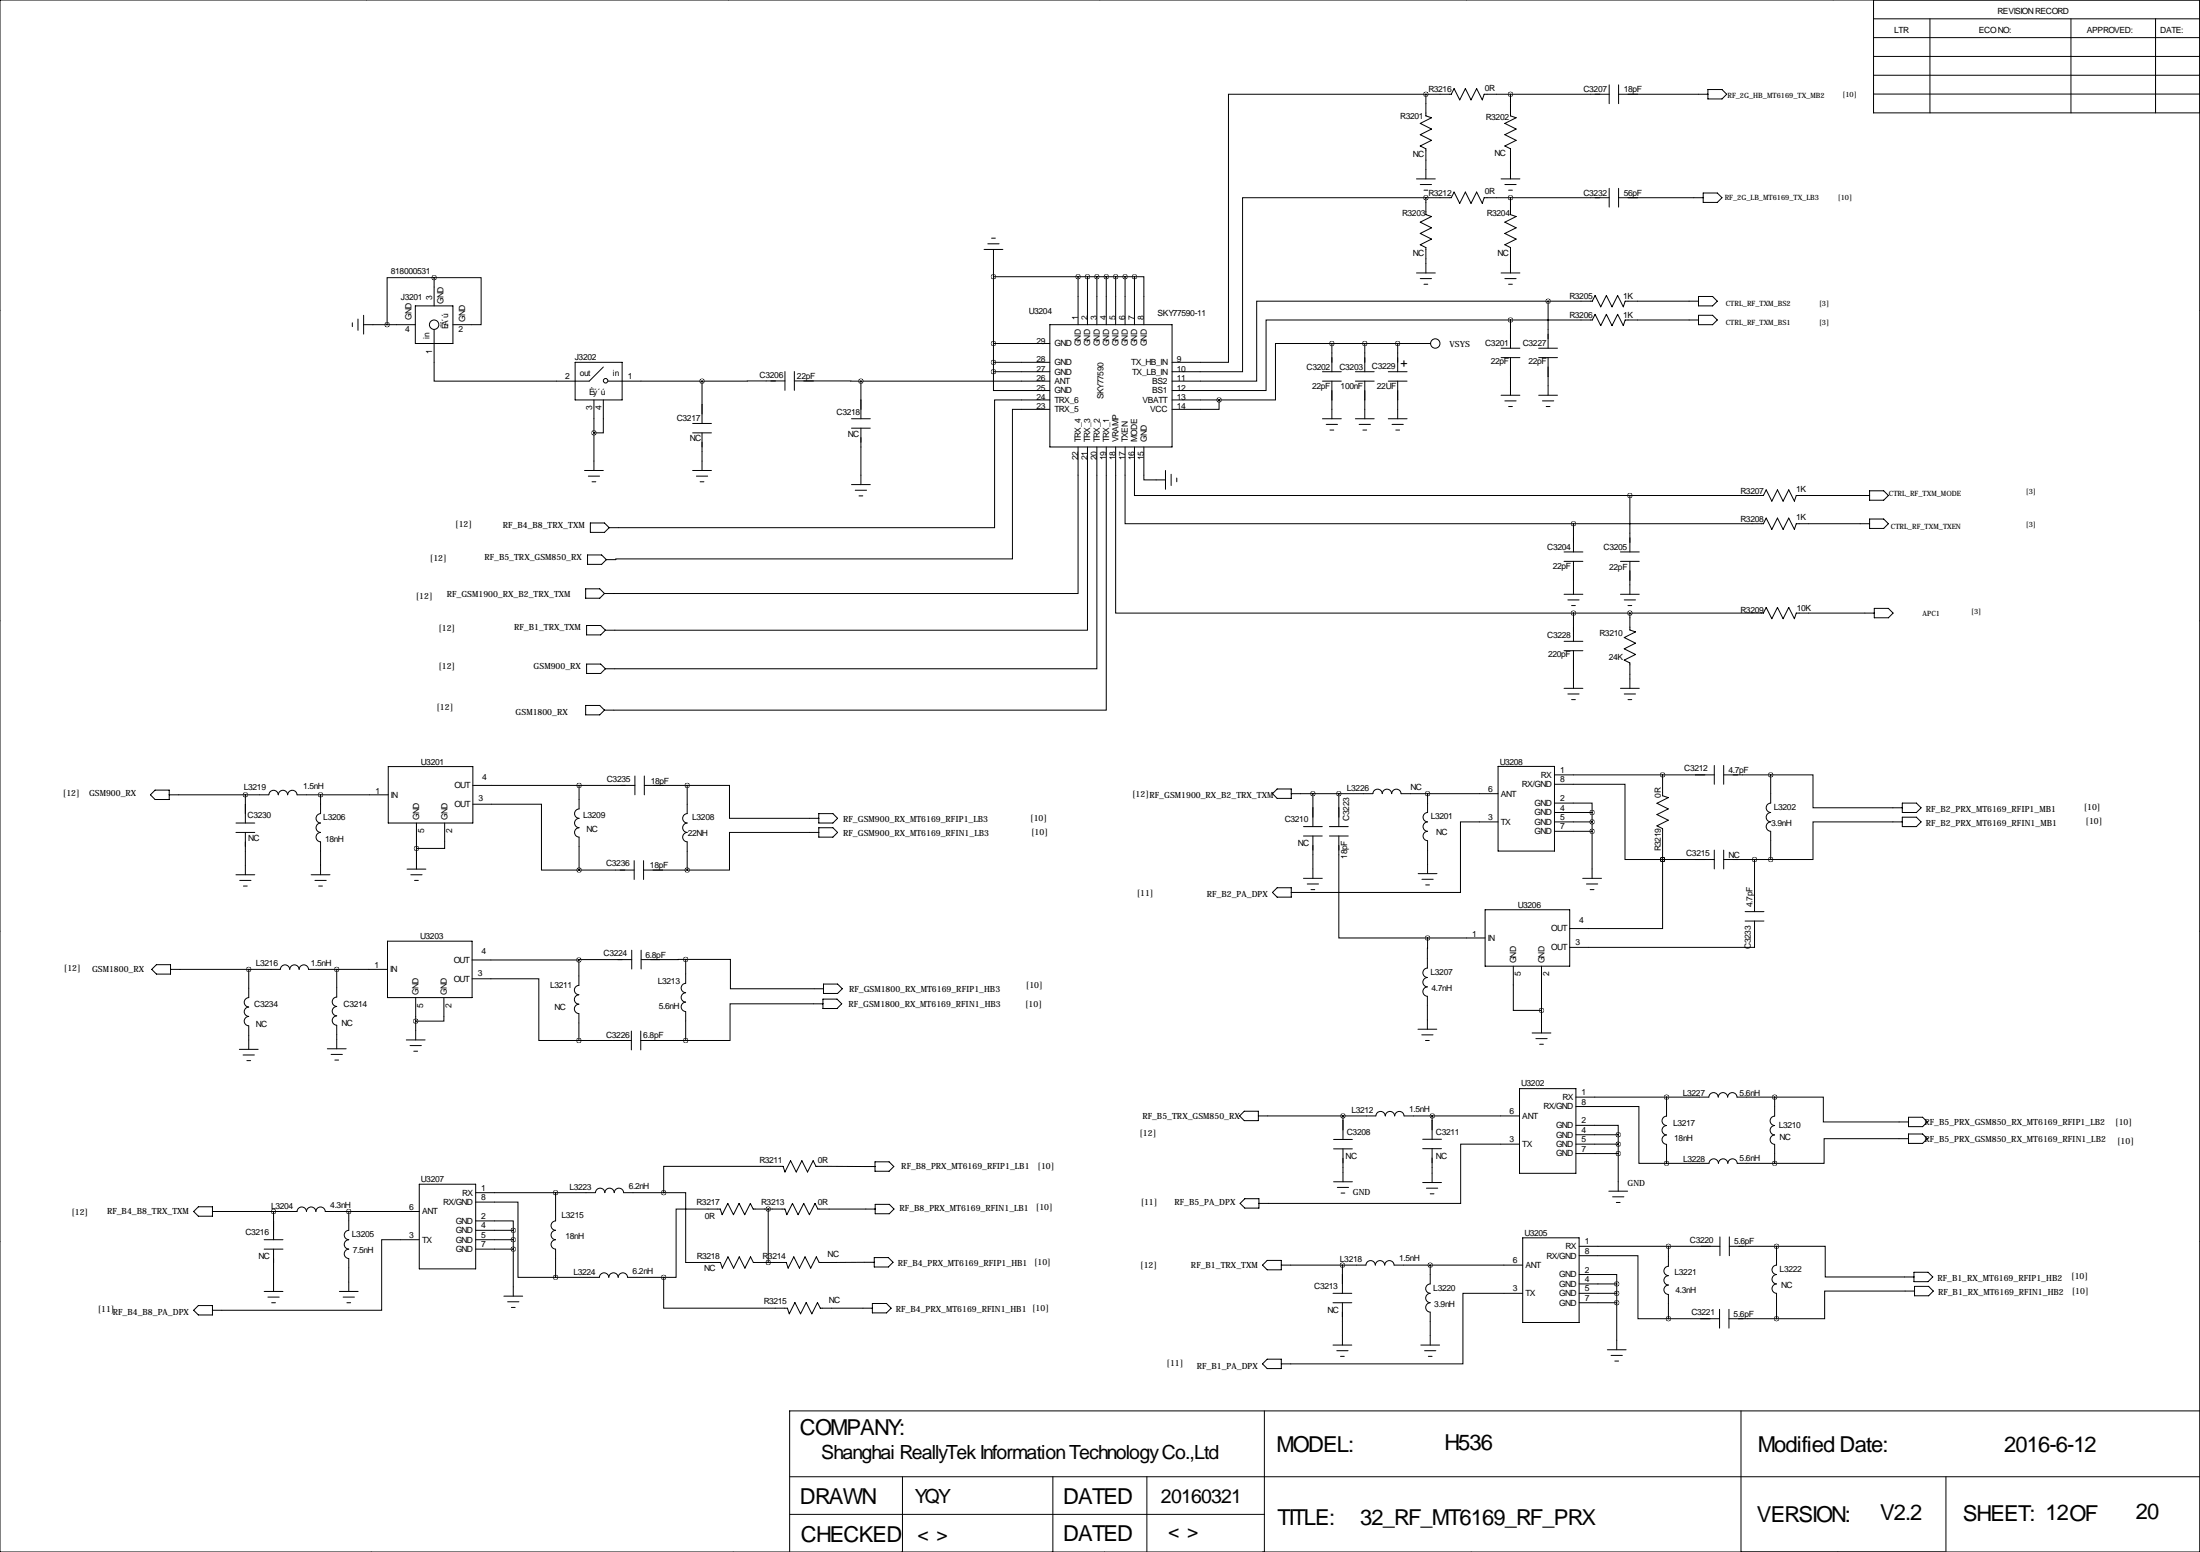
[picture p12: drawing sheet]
<svg xmlns="http://www.w3.org/2000/svg" width="594mm" height="419mm" viewBox="0 0 594 419" stroke-linecap="round" stroke-linejoin="round" font-family="sans-serif">
<g fill="none" stroke="#000" stroke-width=".27">
<path d="M99.1 0h.1M196.8 0h.1M297.2 0h.1M396.2 0h.1M495.3 0h.1M0 0h594.4v419.1h-594.4zM506.2 0v30.5h88.2M506.2 15.2h88.2M506.2 10.2h88.2M506.2 5.1h88.2M521.5 5.1v25.4M559.6 5.1v25.4"/>
<path d="M582.4 5.1v25.4M385.3 25.5h-53.4v72.3h-15.2M385.3 25.5h6.8l.8-1.6 1.5 3.1 1.5-3.1 1.6 3.1 1.5-3.1 1.5 3.1 .5-1.5h33.8M385.3 25.5v5.8l1.5 .5-3.1 1.5 3.1 1.5-3.1 1.6 3.1 1.5-3.1 1.5 1.6 .8v8.1M408.1 25.5v5.8l1.6 .5-3.1 1.5 3.1 1.5-3.1 1.6 3.1 1.5-3.1 1.5 1.5 .8v8.1M434.8 22.9v5.1M437.3 25.5h24.2M437.3 22.9v5.1M461.5 24.2h3.8l1.2 1.3-1.2 1.2h-3.8zM506.2 20.3h88.2M506.2 25.4h88.2M382.7 48.3h5.1"/>
<path d="M383.7 49.8h3.1M384.8 51.4h1M385.3 53.4h-49.6v47h-19M385.3 53.4h6.8l.8-1.5 1.5 3 1.5-3 1.6 3 1.5-3 1.5 3 .5-1.5h33.8M385.3 53.4v4.6l1.5 .5-3.1 1.5 3.1 1.5-3.1 1.5 3.1 1.6-3.1 1.5 1.6 .8v6.8M405.6 48.3h5.1M406.6 49.8h3.1M407.6 51.4h1M408.1 53.4v4.6l1.6 .5-3.1 1.5 3.1 1.5-3.1 1.5 3.1 1.6-3.1 1.5 1.5 .8v6.8M434.8 50.9v5M437.3 53.4h22.9M437.3 50.9v5"/>
<path d="M460.2 52.1h3.8l1.3 1.3-1.3 1.3h-3.8zM117.3 75h12.7v12.7h-7.6M117.3 75h-12.7v12.7M117.3 75v7.6M265.9 67.4h5.1M266.9 65.8h3.1M267.9 64.3h1M268.4 67.4v33M268.4 74.7h38.1M291.3 74.7v13M293.8 74.7v13M296.4 74.7v13"/>
<path d="M298.9 74.7v13M301.4 74.7v13M304 74.7v13M306.5 74.7h2.6v13M306.5 74.7v13M382.7 73.7h5.1M383.7 75.2h3.1M384.8 76.8h1M405.6 73.7h5.1M406.6 75.2h3.1M407.6 76.8h1M-.1 83.8h.1"/>
<path d="M95.2 87.2v1M96.7 86.2v3M98.2 87.7h14M98.2 85.1v5.1M112.2 82.6h10.2v10.2h-10.2zM117.3 89v13.9h41.9l3.8-3.8M155.4 97.8h12.7v10.2h-12.7zM268.4 97.8h15.3M268.4 92.8h15.3M283.7 87.7h33v33h-33zM359.9 92.8h-15.3v15.2h-15.2M359.9 92.8v7.6"/>
<path d="M359.9 92.8h26.6M368.8 92.8v7.6M377.6 92.8v7.6M405.6 94h5.1M405.6 96.6h5.1M408.1 86.4h-66v19.1h-25.4M408.1 86.4v7.6M408.1 96.6v10.1M408.1 86.4h22.1l.8-1.5 1.5 3 1.5-3 1.6 3 1.5-3 1.5 3 .5-1.5h19.8M415.7 94h5.1M415.7 96.6h5.1M418.3 81.3h-78.8v21.6h-22.8"/>
<path d="M418.3 81.3v12.7M418.3 96.6v10.1M418.3 81.3h11.9l.8-1.5 1.5 3.1 1.5-3.1 1.6 3.1 1.5-3.1 1.5 3.1 .5-1.6h19.8M458.9 85.1h3.8l1.3 1.3-1.3 1.3h-3.8zM458.9 80.1h3.8l1.3 1.2-1.3 1.3h-3.8zM594.4 83.8h.1M160.5 108v19.1M163 108v8.9h-2.5M164.3 102.9h25.4M187.1 116.9h5.1M187.1 114.4h5.1M189.7 102.9v11.5"/>
<path d="M189.7 116.9v10.2M212.1 102.9h-22.4M212.1 100.3v5.1M214.6 102.9h18M214.6 100.3v5.1M230.1 115.6h5.1M230.1 113.1h5.1M232.6 102.9h51.1M232.6 102.9v10.2M232.6 115.6v15.3M268.4 100.4v5.1h15.3M268.4 100.4h15.3"/>
<path d="M283.7 110.5h-10.1v40.4h-107.2v.2h-2.6M283.7 108h-15v34.5h-104.1M316.7 108h12.7M329.4 108v2.5h-12.7M357.3 100.4h5.1M357.3 102.9h5.1M357.3 113.1h5.1M358.3 114.6h3.1M359.4 116.1h1M359.9 102.9v10.2M366.2 100.4h5.1M366.2 102.9h5.1"/>
<path d="M366.2 113.1h5.1M367.2 114.6h3.1M368.2 116.1h1.1M368.8 102.9v10.2M375.1 100.4h5.1M375.1 102.9h5.1M375.1 113.1h5.1M376.1 114.6h3.1M377.1 116.1h1.1M377.6 102.9v10.2M405.6 106.7h5.1M406.6 108.3h3.1"/>
<path d="M407.6 109.8h1M415.7 106.7h5.1M416.8 108.3h3M417.8 109.8h1M157.9 127.1h5.1M159 128.6h3M160 130.1h1M187.1 127.1h5.1M188.2 128.6h3M189.2 130.1h1M230.1 130.9h5.1M231.1 132.4h3"/>
<path d="M232.1 133.9h1M291.3 120.7v39.6h-128M293.8 120.7v49.5h-130.2M296.4 120.7v59.9h-132.8M298.9 120.7v71.1h-135.6M301.4 120.7v44.9h123.7M304 120.7v20.7h121.1M306.5 120.7v13.1h133.9M309.1 120.7v8.9h5.8M314.9 127.1v5M316.4 128.1v3M318 129.1v1"/>
<path d="M440.4 133.8v15.2M440.4 133.8h36.1l.7-1.5 1.5 3 1.6-3 1.5 3 1.5-3 1.5 3 .5-1.5h19.9M505.2 132.5h3.8l1.2 1.3-1.2 1.3h-3.8zM158.2 159h3.9l1.2 1.3-1.2 1.2h-3.9zM158.7 149.9h3.9l1.2 1.2-1.2 1.3h-3.9zM159.5 141.2h3.8l1.3 1.3-1.3 1.3h-3.8zM422.6 149h5.1M422.6 151.6h5.1M425.1 141.4v7.6M425.1 151.6v8.9M425.1 141.4h51.4l.7-1.5 1.5 3.1 1.6-3.1 1.5 3.1 1.5-3.1 1.5 3.1 .5-1.6h19.9M437.8 149h5.1"/>
<path d="M437.8 151.6h5.1M440.4 151.6v8.9M505.2 140.2h3.8l1.2 1.2-1.2 1.3h-3.8zM-.1 167.6h.1M158.5 168.9h3.8l1.3 1.3-1.3 1.2h-3.8zM158.5 179.3h3.8l1.3 1.3-1.3 1.3h-3.8zM422.6 173.2h5.1M422.6 175.7h5.1M422.6 160.5h5.1M423.6 162h3.1M424.6 163.5h1.1M425.1 165.6v7.6"/>
<path d="M425.1 175.7v10.2M425.1 165.6h51.4l.7-1.6 1.5 3.1 1.6-3.1 1.5 3.1 1.5-3.1 1.5 3.1 .5-1.5h21.1M437.8 160.5h5.1M438.9 162h3M439.9 163.5h1M440.4 165.6v4.5l1.5 .5-3 1.6 3 1.5-3 1.5 3 1.5-3 1.6 1.5 .7v6.9M506.4 164.3h3.8l1.3 1.3-1.3 1.2h-3.8zM594.4 167.6h.1M158.2 190.5h3.9l1.2 1.3-1.2 1.2h-3.9zM422.6 185.9h5.1M423.6 187.4h3.1M424.6 188.9h1.1"/>
<path d="M437.8 185.9h5.1M438.9 187.4h3M439.9 188.9h1M41.9 213.4h3.8v2.5h-3.8l-1.3-1.3zM45.7 214.6h26.9a1.27 1.27 0 0 1 1.3-1.2 1.27 1.27 0 0 1 1.3 1.2 1.27 1.27 0 0 1 1.3-1.2 1.27 1.27 0 0 1 1.2 1.2 1.27 1.27 0 0 1 1.3-1.2 1.27 1.27 0 0 1 1.3 1.2h24.6M66.3 214.6v7.6M86.6 214.6v5.1a1.27 1.27 0 0 0-1.2 1.3 1.27 1.27 0 0 0 1.2 1.2 1.27 1.27 0 0 0-1.2 1.3 1.27 1.27 0 0 0 1.2 1.3 1.27 1.27 0 0 0-1.2 1.3 1.27 1.27 0 0 0 1.2 1.2v8.9M104.9 207h22.9v15.2h-22.9zM127.8 217.2h18.5v17.7h10.2M127.8 212.1h43.8M156.5 212.1v6.3a1.27 1.27 0 0 0-1.3 1.3 1.27 1.27 0 0 0 1.2 1.3 1.27 1.27 0 0 0-1.2 1.2 1.27 1.27 0 0 0 1.2 1.3 1.27 1.27 0 0 0-1.2 1.3 1.27 1.27 0 0 0 1.2 1.3l.1 8.8M171.6 209.5v5.1"/>
<path d="M174.1 212.1h11.6M174.1 209.5v5.1M185.7 212.1v7.6a1.27 1.27 0 0 0-1.2 1.3 1.27 1.27 0 0 0 1.2 1.2 1.27 1.27 0 0 0-1.2 1.3 1.27 1.27 0 0 0 1.2 1.3 1.27 1.27 0 0 0-1.2 1.3 1.27 1.27 0 0 0 1.2 1.2v7.6M185.7 212.1h11.4v8.9h24.1M221.2 219.7h3.8l1.3 1.3-1.3 1.2h-3.8zM343.8 214.3l1.3-1.2h3.8v2.5h-3.8zM348.9 214.3h22a1.27 1.27 0 0 1 1.3-1.2 1.27 1.27 0 0 1 1.3 1.2 1.27 1.27 0 0 1 1.3-1.2 1.27 1.27 0 0 1 1.2 1.2 1.27 1.27 0 0 1 1.3-1.2 1.27 1.27 0 0 1 1.3 1.2h26.2M354.7 214.3v8.9M361.7 214.3v8.9M385.7 214.3v5.1a1.27 1.27 0 0 0-1.2 1.3 1.27 1.27 0 0 0 1.2 1.2 1.27 1.27 0 0 0-1.2 1.3 1.27 1.27 0 0 0 1.2 1.3 1.27 1.27 0 0 0-1.2 1.3 1.27 1.27 0 0 0 1.2 1.2v8.9M404.8 207h15.2v22.8h-15.2zM420 216.9h10.2v2.5"/>
<path d="M420 211.8h19.1v20.3h10.1M420 209.2h43.2M420 219.4h10.2M430.2 219.4v17.8M449.2 209.2v5.7l1.5 .5-3 1.5 3 1.5-3 1.6 3 1.5-3 1.5 1.5 .8v8.3M463.2 206.7v5.1M465.7 209.2h12.7M465.7 206.7v5.1M478.4 216.9a1.27 1.27 0 0 0-1.2 1.2 1.27 1.27 0 0 0 1.2 1.3 1.27 1.27 0 0 0-1.2 1.3 1.27 1.27 0 0 0 1.2 1.2 1.27 1.27 0 0 0-1.2 1.3 1.27 1.27 0 0 0 1.2 1.3v7.6M478.4 209.2h11.5v8.9h24.1M478.4 209.2v7.7M514 216.9h3.8l1.3 1.2-1.3 1.3h-3.8z"/>
<path d="M63.8 224.8h5M63.8 222.2h5M63.8 236.2h5M64.8 237.7h3M65.8 239.3h1M66.3 224.8v11.4M84.1 236.2h5.1M85.1 237.7h3M86.1 239.3h1M110 234.7h5.1M111 236.2h3M112 237.7h1"/>
<path d="M112.5 222.2v12.5M120.1 222.2v6.9h-7.6M156.5 234.9h14.8M171.3 232.4v5.1M173.9 234.9h11.8M173.9 232.4v5.1M221.2 224.8h-24.1v10.1h-11.4M221.2 223.5h3.8l1.3 1.3-1.3 1.3h-3.8zM352.2 225.8h5.1M352.2 223.2h5.1M352.2 237.2h5.1M353.2 238.7h3.1"/>
<path d="M354.7 225.8v11.4M359.2 225.8h5.1M359.2 223.2h5.1M361.7 225.8v27.5h24M383.2 235.9h5.1M384.2 237.4h3M385.2 239h1M404.8 221.9h-10.2v19.1h-45.7M420 221.9h10.2M420 224.5h10.2M427.6 237.2h5.1M428.7 238.7h3"/>
<path d="M449.2 232.1h.1M449.2 232.1v18.6h-25.1M449.2 232.1h14M463.2 229.6v5M465.7 229.6v5M465.7 232.1h12.7M474.1 232.1v14.1M514 221.9h-24.1v10.2h-11.5M514 220.7h3.8l1.3 1.2-1.3 1.3h-3.8zM-.1 251.5h.1M104.7 254.2h22.9v15.2h-22.9zM127.6 259.2h28.8"/>
<path d="M156.4 259.2v6.9a1.27 1.27 0 0 0-1.2 1.3 1.27 1.27 0 0 0 1.2 1.2M170.7 259.1l-14.3 .1M170.7 256.6v5.1M173.2 256.6v5.1M185.3 259.1v6.4a1.27 1.27 0 0 0-1.3 1.3 1.27 1.27 0 0 0 1.3 1.3M185.3 259.1h-12.1M185.3 259.1h12.1v7.9h25.1M343.8 241l1.3-1.3h3.8v2.6h-3.8zM354.2 240.2h1M385.7 253.3v8.1a1.27 1.27 0 0 0-1.2 1.3 1.27 1.27 0 0 0 1.2 1.3M385.7 253.3h15.6M401.3 245.7h22.8v15.2h-22.8z"/>
<path d="M429.7 240.2h1M471.5 246.2h5.1M471.5 248.7h5.1M474.1 248.7v7.1h-50M594.4 251.5h.1M42.3 260.5h3.8v2.5h-3.8l-1.3-1.2zM46.1 261.8h29.6a1.27 1.27 0 0 1 1.3-1.2 1.27 1.27 0 0 1 1.3 1.2 1.27 1.27 0 0 1 1.3-1.2 1.27 1.27 0 0 1 1.2 1.2M67.2 261.8v7.6a1.27 1.27 0 0 0-1.2 1.3 1.27 1.27 0 0 0 1.2 1.2 1.27 1.27 0 0 0-1.2 1.3 1.27 1.27 0 0 0 1.2 1.3 1.27 1.27 0 0 0-1.2 1.2 1.27 1.27 0 0 0 1.2 1.3v6.4M80.8 261.8a1.27 1.27 0 0 1 1.3-1.2 1.27 1.27 0 0 1 1.3 1.2h21.3M91 261.8v7.4a1.27 1.27 0 0 0-1.2 1.3 1.27 1.27 0 0 0 1.2 1.3 1.27 1.27 0 0 0-1.2 1.2 1.27 1.27 0 0 0 1.2 1.3 1.27 1.27 0 0 0-1.2 1.3 1.27 1.27 0 0 0 1.2 1.3v6.3M112.3 269.4v11.4M119.9 269.4v6.3h-7.6"/>
<path d="M127.6 264.3h18v16.7h10.8M156.4 268.6a1.27 1.27 0 0 0-1.2 1.3 1.27 1.27 0 0 0 1.2 1.3M156.4 271.2a1.27 1.27 0 0 0-1.2 1.2 1.27 1.27 0 0 0 1.2 1.3M156.4 273.7v7.3M170.6 278.4v5.1M173.1 278.4v5.1M185.3 268.1a1.27 1.27 0 0 0-1.3 1.2 1.27 1.27 0 0 0 1.3 1.3M185.3 270.6a1.27 1.27 0 0 0-1.3 1.3 1.27 1.27 0 0 0 1.3 1.2M185.3 273.2v7.8M222.4 271.1h-25.1v9.9h-12M222.4 269.8h3.8l1.2 1.3-1.2 1.2h-3.8zM222.5 265.7h3.8l1.3 1.3-1.3 1.3h-3.8z"/>
<path d="M383.1 277.9h5.1M384.1 279.5h3.1M385.7 264a1.27 1.27 0 0 0-1.2 1.2 1.27 1.27 0 0 0 1.2 1.3M385.7 266.5a1.27 1.27 0 0 0-1.2 1.3 1.27 1.27 0 0 0 1.2 1.2M385.7 269v8.9M408.9 260.9v11.9h7.6M414 278.9h5M416.5 260.9v18M64.7 283.4h5M65.7 284.9h3M66.7 286.4h1M88.4 283.2h5.1"/>
<path d="M89.5 284.7h3M90.5 286.3h1M109.8 280.8h5.1M110.8 282.3h3M111.8 283.9h1M156.4 281h14.2M173.1 281h12.2M385.2 281h1M410.6 294h15.2v22.8h-15.2zM415 280.5h3M416 282h1M425.8 296.3h35.9a1.27 1.27 0 0 1 1.3-1.3 1.27 1.27 0 0 1 1.3 1.3 1.27 1.27 0 0 1 1.2-1.3 1.27 1.27 0 0 1 1.3 1.3 1.27 1.27 0 0 1 1.3-1.3 1.27 1.27 0 0 1 1.2 1.3h10.2"/>
<path d="M425.8 298.8h17v15.3h7.5M450.3 296.3v5.1a1.27 1.27 0 0 0-1.2 1.3 1.27 1.27 0 0 0 1.2 1.2M479.5 296.3v5.1a1.27 1.27 0 0 0-1.2 1.3 1.27 1.27 0 0 0 1.2 1.2M479.5 296.3h13.2v6.7h23M113.3 319.8h15.2v22.8h-15.2zM236.4 315h-15.9l-.8-1.6-1.5 3.1-1.5-3.1-1.6 3.1-1.5-3.1-1.5 3.1-.5-1.5h-32.3v7.1M236.4 313.7h3.8l1.3 1.3-1.3 1.3h-3.8zM336.2 300.1h3.8v2.5h-3.8l-1.3-1.3zM340 301.3h31.8M360.3 310.2h5.1M360.3 307.7h5.1M360.3 319.1h5.1"/>
<path d="M362.9 301.3v6.4M362.9 310.2v8.9M371.8 301.3a1.27 1.27 0 0 1 1.2-1.2 1.27 1.27 0 0 1 1.3 1.2 1.27 1.27 0 0 1 1.3-1.2 1.27 1.27 0 0 1 1.2 1.2 1.27 1.27 0 0 1 1.3-1.2 1.27 1.27 0 0 1 1.3 1.2h31.2M384.4 310.2h5.1M384.4 307.6h5.1M384.4 319.3h5.1M386.9 310.2v9.1M387 301.3l-.1 6.3M410.6 309h-15.9v16h-54.5M425.8 303.9h11.4v2.5M425.8 309h11.4M425.8 306.4h11.4"/>
<path d="M425.8 311.5h11.4M437.2 306.4v15.3M450.3 303.9a1.27 1.27 0 0 0-1.2 1.3 1.27 1.27 0 0 0 1.2 1.3 1.27 1.27 0 0 0-1.2 1.2 1.27 1.27 0 0 0 1.2 1.3v5.1M450.3 314.1h11.5M461.8 314.1a1.27 1.27 0 0 1 1.2-1.2 1.27 1.27 0 0 1 1.3 1.2M464.3 314.1a1.27 1.27 0 0 1 1.3-1.2 1.27 1.27 0 0 1 1.3 1.2M466.9 314.1a1.27 1.27 0 0 1 1.2-1.2 1.27 1.27 0 0 1 1.3 1.2h10.1M479.5 303.9a1.27 1.27 0 0 0-1.2 1.3 1.27 1.27 0 0 0 1.2 1.3M479.5 306.5a1.27 1.27 0 0 0-1.2 1.2 1.27 1.27 0 0 0 1.2 1.3M479.5 309v5.1M515.7 307.5h-22.8v6.6h-13.4M515.7 301.7h3.8l1.3 1.3-1.3 1.2h-3.8z"/>
<path d="M515.7 306.2h3.8l1.3 1.3-1.3 1.3h-3.8zM-.1 335.3h.1M52.3 327.2l1.3-1.3h3.8v2.5h-3.8zM57.4 327.2l22.9-.1a1.27 1.27 0 0 1 1.2-1.2 1.27 1.27 0 0 1 1.3 1.3 1.27 1.27 0 0 1 1.3-1.3 1.27 1.27 0 0 1 1.2 1.3 1.27 1.27 0 0 1 1.3-1.3 1.27 1.27 0 0 1 1.3 1.3h25.4M71.4 334.8h5.1M71.4 337.3h5.1M73.9 327.2v7.6M73.9 337.3v11.4M94.2 327.2v5a1.27 1.27 0 0 0-1.2 1.3 1.27 1.27 0 0 0 1.2 1.3 1.27 1.27 0 0 0-1.2 1.2 1.27 1.27 0 0 0 1.2 1.3 1.27 1.27 0 0 0-1.2 1.3 1.27 1.27 0 0 0 1.2 1.3v8.8M113.3 334.8h-10.2v19h-45.7M128.5 322.1h32.4a1.27 1.27 0 0 1 1.3-1.2 1.27 1.27 0 0 1 1.2 1.2 1.27 1.27 0 0 1 1.3-1.2 1.27 1.27 0 0 1 1.3 1.2 1.27 1.27 0 0 1 1.2-1.2 1.27 1.27 0 0 1 1.3 1.2h10.8M128.5 329.7h10.2v2.5"/>
<path d="M128.5 324.6h11.5v20.3h10.1M128.5 334.8h10.2M128.5 332.2h10.2M128.5 337.3h10.2M138.7 332.2v17.8M150.1 322.1v7.6a1.27 1.27 0 0 0-1.2 1.3 1.27 1.27 0 0 0 1.2 1.2 1.27 1.27 0 0 0-1.2 1.3 1.27 1.27 0 0 0 1.2 1.3 1.27 1.27 0 0 0-1.2 1.2 1.27 1.27 0 0 0 1.2 1.3v7.6M179.3 322.1h6v18.8h9.4l.5 1.5 1.5-3 1.5 3 1.5-3 1.6 3 1.5-3 .8 1.5h4M207.6 326.5v14.4M236.2 339.6h3.8l1.3 1.3-1.3 1.2h-3.8zM236.5 326.5h-15.5l-.8-1.5-1.5 3-1.5-3-1.6 3-1.5-3-1.5 3-.5-1.5h-8.6l-.8-1.5-1.5 3-1.5-3-1.5 3-1.6-3-1.5 3-.5-1.5h-11.9v18.4h-3.4M236.5 325.2h3.8l1.3 1.3-1.3 1.3h-3.8zM335.1 325l1.2-1.3h3.9v2.5h-3.9z"/>
<path d="M361.3 320.6h3.1M362.4 322.2h1M385.4 320.9h3.1M386.4 322.4h1.1M411.4 334.3h15.3v22.8h-15.3zM426.7 339.1h15.9v17h8.2M426.7 336.5h38M434.7 321.7h5.1M435.7 323.2h3.1M436.7 324.7h1M450.8 336.5v5.4a1.27 1.27 0 0 0-1.2 1.3 1.27 1.27 0 0 0 1.2 1.3M464.7 334v5.1"/>
<path d="M467.3 336.5h12.7M467.3 334v5.1M480 336.5v5.1a1.27 1.27 0 0 0-1.2 1.3 1.27 1.27 0 0 0 1.2 1.3 1.27 1.27 0 0 0-1.2 1.2 1.27 1.27 0 0 0 1.2 1.3 1.27 1.27 0 0 0-1.2 1.3 1.27 1.27 0 0 0 1.2 1.2v6.9M480 336.5h13.2v8.3h23.9M594.4 335.3h.1M53.6 352.6h3.8v2.5h-3.8l-1.3-1.3zM71.4 348.7h5.1M72.4 350.3h3M73.4 351.8h1M91.7 348.7h5.1M92.7 350.3h3.1M93.7 351.8h1"/>
<path d="M136.1 350h5.1M137.2 351.5h3M138.2 353.1h1M150.1 344.9h11.9a1.27 1.27 0 0 1 1.2-1.2 1.27 1.27 0 0 1 1.3 1.2 1.27 1.27 0 0 1 1.3-1.2 1.27 1.27 0 0 1 1.2 1.2 1.27 1.27 0 0 1 1.3-1.2 1.27 1.27 0 0 1 1.3 1.2h9.7M179.3 344.9v8.4h33.5l.5 1.5 1.5-3.1 1.5 3.1 1.5-3.1 1.6 3.1 1.5-3.1 .7 1.6h14.1M235.7 352h3.8l1.3 1.3-1.3 1.2h-3.8zM236.2 340.9h-14.9l-.7-1.5-1.6 3-1.5-3-1.5 3-1.5-3-1.5 3-.6-1.5h-4.8M342.4 340.4h3.8v2.5h-3.8l-1.3-1.3zM346.2 341.6h22.9M360.2 349.2h5.1M360.2 351.8h5.1M362.7 341.6v7.6"/>
<path d="M362.7 351.8v11.4M369.1 341.6a1.27 1.27 0 0 1 1.2-1.2 1.27 1.27 0 0 1 1.3 1.2M371.6 341.6a1.27 1.27 0 0 1 1.3-1.2 1.27 1.27 0 0 1 1.2 1.2M374.1 341.6a1.27 1.27 0 0 1 1.3-1.2 1.27 1.27 0 0 1 1.3 1.2h34.7M386.4 341.6v5.1a1.27 1.27 0 0 0-1.2 1.3 1.27 1.27 0 0 0 1.2 1.2 1.27 1.27 0 0 0-1.2 1.3 1.27 1.27 0 0 0 1.2 1.3 1.27 1.27 0 0 0-1.2 1.3 1.27 1.27 0 0 0 1.2 1.2v8.9M411.4 349.2h-16.1v19.1h-49.1M426.7 344.2h10.1v2.5M426.7 349.2h10.1M426.7 346.7h10.1M426.7 351.8h10.1M436.8 346.7v17.8M450.8 344.5a1.27 1.27 0 0 0-1.2 1.2 1.27 1.27 0 0 0 1.2 1.3"/>
<path d="M450.8 347a1.27 1.27 0 0 0-1.2 1.3 1.27 1.27 0 0 0 1.2 1.3M450.8 349.6v6.5M450.8 356.1h13.8M464.6 353.6v5M467.2 356.1h12.8M467.2 353.6v5M517.1 343.6h3.9l1.2 1.2-1.2 1.3h-3.9zM517.3 348.6h-24.3v7.5h-13M517.3 347.4h3.8l1.3 1.2-1.3 1.3h-3.8zM342.4 367h3.8v2.6h-3.8l-1.3-1.3zM360.2 363.2h5.1M361.2 364.7h3"/>
<path d="M362.2 366.3h1M383.9 363.2h5.1M384.9 364.7h3.1M385.9 366.3h1M434.3 364.5h5.1M435.3 366h3.1M436.3 367.5h1M213.4 398.8h381M243.8 398.8v20.3M284.5 398.8v20.3M309.9 398.8v20.3M341.6 381v38.1"/>
<path d="M470.4 381v38.1M525.8 398.8v20.3M594.4 381h-381v38.1M100.3 419.1h.1M198.1 419.1h.1M213.4 408.9h128.2M298.4 419.1h.1M397.5 419.1h.1M496.6 419.1h.1"/>
<circle cx="117.3" cy="87.7" r="1.27"/>
<circle cx="387.8" cy="92.8" r="1.27"/>
<circle cx="163.6" cy="102.8" r=".61"/>
</g>
<path d="M386.4 341.6a.05 .05 0 0 0 .1 0 .05 .05 0 0 0-.1 0zM362.7 341.6a.05 .05 0 0 0 .1 0 .05 .05 0 0 0-.1 0zM436.8 351.8a.05 .05 0 0 0 .1 0 .05 .05 0 0 0-.1 0zM436.8 346.7a.05 .05 0 0 0 .1 0 .05 .05 0 0 0-.1 0zM436.8 349.2a.05 .05 0 0 0 .1 0 .05 .05 0 0 0-.1 0zM480 336.5a.05 .05 0 0 0 .1 0 .05 .05 0 0 0-.1 0zM480 356.1a.05 .05 0 0 0 .1 0 .05 .05 0 0 0-.1 0zM86.6 214.6a.05 .05 0 0 0 .1 0 .05 .05 0 0 0-.1 0zM386.9 301.3a.05 .05 0 0 0 .1 0 .05 .05 0 0 0-.1 0zM450.2 314.1a.05 .05 0 0 0 .1 0 .05 .05 0 0 0-.1 0zM437.2 306.4a.05 .05 0 0 0 .1 0 .05 .05 0 0 0-.1 0zM437.2 309a.05 .05 0 0 0 .1 0 .05 .05 0 0 0-.1 0zM437.2 311.5a.05 .05 0 0 0 .1 0 .05 .05 0 0 0-.1 0zM90.9 261.8a.05 .05 0 0 0 .1 0 .05 .05 0 0 0-.1 0zM425.1 141.4a.05 .05 0 0 0 .1 0 .05 .05 0 0 0-.1 0zM408.1 25.5a.05 .05 0 0 0 .1 0 .05 .05 0 0 0-.1 0zM385.2 53.4a.05 .05 0 0 0 .1 0 .05 .05 0 0 0-.1 0zM408.1 53.4a.05 .05 0 0 0 .1 0 .05 .05 0 0 0-.1 0zM385.2 25.5a.05 .05 0 0 0 .1 0 .05 .05 0 0 0-.1 0zM440.3 165.6a.05 .05 0 0 0 .1 0 .05 .05 0 0 0-.1 0zM425.1 165.6a.05 .05 0 0 0 .1 0 .05 .05 0 0 0-.1 0zM377.6 92.8a.05 .05 0 0 0 .1 0 .05 .05 0 0 0-.1 0zM368.7 92.8a.05 .05 0 0 0 .1 0 .05 .05 0 0 0-.1 0zM303.9 74.7a.05 .05 0 0 0 .1 0 .05 .05 0 0 0-.1 0zM268.4 100.4a.05 .05 0 0 0 .1 0 .05 .05 0 0 0-.1 0zM291.2 74.7a.05 .05 0 0 0 .1 0 .05 .05 0 0 0-.1 0zM298.9 74.7a.05 .05 0 0 0 .1 0 .05 .05 0 0 0-.1 0zM268.4 97.8a.05 .05 0 0 0 .1 0 .05 .05 0 0 0-.1 0zM268.4 92.8a.05 .05 0 0 0 .1 0 .05 .05 0 0 0-.1 0zM293.8 74.7a.05 .05 0 0 0 .1 0 .05 .05 0 0 0-.1 0zM296.3 74.7a.05 .05 0 0 0 .1 0 .05 .05 0 0 0-.1 0zM301.4 74.7a.05 .05 0 0 0 .1 0 .05 .05 0 0 0-.1 0zM306.5 74.7a.05 .05 0 0 0 .1 0 .05 .05 0 0 0-.1 0zM268.4 74.7a.05 .05 0 0 0 .1 0 .05 .05 0 0 0-.1 0zM440.3 133.8a.05 .05 0 0 0 .1 0 .05 .05 0 0 0-.1 0zM408.1 86.4a.05 .05 0 0 0 .1 0 .05 .05 0 0 0-.1 0zM418.2 81.3a.05 .05 0 0 0 .1 0 .05 .05 0 0 0-.1 0zM329.3 108a.05 .05 0 0 0 .1 0 .05 .05 0 0 0-.1 0zM359.8 92.8a.05 .05 0 0 0 .1 0 .05 .05 0 0 0-.1 0zM160.4 116.9a.05 .05 0 0 0 .1 0 .05 .05 0 0 0-.1 0zM156.4 281a.05 .05 0 0 0 .1 0 .05 .05 0 0 0-.1 0zM185.2 281a.05 .05 0 0 0 .1 0 .05 .05 0 0 0-.1 0zM185.2 259.1a.05 .05 0 0 0 .1 0 .05 .05 0 0 0-.1 0zM232.6 102.9a.05 .05 0 0 0 .1 0 .05 .05 0 0 0-.1 0zM362.8 301.3a.05 .05 0 0 0 .1 0 .05 .05 0 0 0-.1 0zM189.6 102.9a.05 .05 0 0 0 .1 0 .05 .05 0 0 0-.1 0zM385.7 214.3a.05 .05 0 0 0 .1 0 .05 .05 0 0 0-.1 0zM354.7 214.3a.05 .05 0 0 0 .1 0 .05 .05 0 0 0-.1 0zM430.1 224.5a.05 .05 0 0 0 .1 0 .05 .05 0 0 0-.1 0zM430.1 219.4a.05 .05 0 0 0 .1 0 .05 .05 0 0 0-.1 0zM430.1 221.9a.05 .05 0 0 0 .1 0 .05 .05 0 0 0-.1 0zM449.2 232.1a.05 .05 0 0 0 .1 0 .05 .05 0 0 0-.1 0zM478.4 209.2a.05 .05 0 0 0 .1 0 .05 .05 0 0 0-.1 0zM478.4 232.1a.05 .05 0 0 0 .1 0 .05 .05 0 0 0-.1 0zM94.2 327.2a.05 .05 0 0 0 .1 0 .05 .05 0 0 0-.1 0zM73.9 327.2a.05 .05 0 0 0 .1 0 .05 .05 0 0 0-.1 0zM138.6 337.3a.05 .05 0 0 0 .1 0 .05 .05 0 0 0-.1 0zM138.6 332.2a.05 .05 0 0 0 .1 0 .05 .05 0 0 0-.1 0zM138.6 334.8a.05 .05 0 0 0 .1 0 .05 .05 0 0 0-.1 0zM150.1 322.1a.05 .05 0 0 0 .1 0 .05 .05 0 0 0-.1 0zM150.1 344.9a.05 .05 0 0 0 .1 0 .05 .05 0 0 0-.1 0zM112.3 275.7a.05 .05 0 0 0 .1 0 .05 .05 0 0 0-.1 0zM112.5 229.1a.05 .05 0 0 0 .1 0 .05 .05 0 0 0-.1 0zM385.7 253.3a.05 .05 0 0 0 .1 0 .05 .05 0 0 0-.1 0zM416.5 272.8a.05 .05 0 0 0 .1 0 .05 .05 0 0 0-.1 0zM66.2 214.6a.05 .05 0 0 0 .1 0 .05 .05 0 0 0-.1 0zM474 232.1a.05 .05 0 0 0 .1 0 .05 .05 0 0 0-.1 0zM67.2 261.8a.05 .05 0 0 0 .1 0 .05 .05 0 0 0-.1 0zM361.7 214.3a.05 .05 0 0 0 .1 0 .05 .05 0 0 0-.1 0zM449.2 209.2a.05 .05 0 0 0 .1 0 .05 .05 0 0 0-.1 0zM179.3 322.1a.05 .05 0 0 0 .1 0 .05 .05 0 0 0-.1 0zM179.3 344.9a.05 .05 0 0 0 .1 0 .05 .05 0 0 0-.1 0zM156.4 212.1a.05 .05 0 0 0 .1 0 .05 .05 0 0 0-.1 0zM185.6 212.1a.05 .05 0 0 0 .1 0 .05 .05 0 0 0-.1 0zM156.4 235a.05 .05 0 0 0 .1 0 .05 .05 0 0 0-.1 0zM185.6 235a.05 .05 0 0 0 .1 0 .05 .05 0 0 0-.1 0zM156.4 259.2a.05 .05 0 0 0 .1 0 .05 .05 0 0 0-.1 0zM207.5 326.5a.05 .05 0 0 0 .1 0 .05 .05 0 0 0-.1 0zM207.5 340.9a.05 .05 0 0 0 .1 0 .05 .05 0 0 0-.1 0zM449.2 232.1a.05 .05 0 0 0 .1 0 .05 .05 0 0 0-.1 0zM450.2 296.3a.05 .05 0 0 0 .1 0 .05 .05 0 0 0-.1 0z" fill="#000" stroke="#000" stroke-width="1.3"/>
<g font-size="5.9">
<text x="216.2" y="387.6">COMPANY:</text>
<text x="344.9" y="392.2">MODEL:</text>
<text x="390.3" y="391.6">H536</text>
<text x="475" y="392.2">Modified Date:</text>
<text x="541.5" y="392.2">2016-6-12</text>
<text x="216.2" y="406.1">DRAWN</text>
<text x="287.3" y="406.1">DATED</text>
<text x="345.2" y="411.7">TITLE:</text>
<text x="367.5" y="411.7">32_RF_MT6169_RF_PRX</text>
<text x="474.7" y="411">VERSION:</text>
<text x="508" y="410.4">V2.2</text>
<text x="530.4" y="410.7">SHEET: 12OF</text>
<text x="577.1" y="410.2">20</text>
<text x="216.4" y="416.3">CHECKED</text>
<text x="287.3" y="416.1">DATED</text>
</g>
<g font-size="5.3">
<text x="221.9" y="393.9">Shanghai ReallyTek Information Technology Co.,Ltd</text>
<text x="247.1" y="405.9">YQY</text>
<text x="313.7" y="405.9">20160321</text>
<text x="247.9" y="416.1">&lt; &gt;</text>
<text x="315.6" y="415.3">&lt; &gt;</text>
</g>
<text font-size="3.3" x="378.4" y="99.1">+</text>
<g font-size="2.3">
<text x="539.8" y="3.8">REVISION RECORD</text>
<text x="511.8" y="8.9">LTR</text>
<text x="534.7" y="8.9">ECO NO:</text>
<text x="563.9" y="8.9">APPROVED:</text>
<text x="583.7" y="8.9">DATE:</text>
<text x="386" y="24.9">R3216</text>
<text x="401.2" y="24.4">0R</text>
<text x="427.8" y="24.9">C3207</text>
<text x="438.7" y="24.9">18pF</text>
<text x="378.4" y="32.1">R3201</text>
<text x="401.5" y="32.3">R3202</text>
<text x="381.7" y="42.5">NC</text>
<text x="403.8" y="42.2">NC</text>
<text x="386" y="52.9">R3212</text>
<text x="401.2" y="52.4">0R</text>
<text x="427.8" y="52.9">C3232</text>
<text x="438.7" y="52.9">56pF</text>
<text x="378.9" y="58.2">R3203</text>
<text x="401.7" y="58.2">R3204</text>
<text x="381.7" y="69.1">NC</text>
<text x="404.6" y="69.1">NC</text>
<text x="105.6" y="74">818000531</text>
<text x="108.3" y="81.1">J3201</text>
<text x="116.8" y="81.1" transform="rotate(-90 116.8 81.1)">3</text>
<text x="119.8" y="82.1" transform="rotate(-90 119.8 82.1)">GND</text>
<text x="424.1" y="80.8">R3205</text>
<text x="438.6" y="80.8">1K</text>
<text x="109.5" y="89.7">4</text>
<text x="111.2" y="86.5" transform="rotate(-90 111.2 86.5)">GND</text>
<text x="121.1" y="89" transform="rotate(-90 121.1 89)">ËÄ´ú</text>
<text x="123.9" y="89.7">2</text>
<text x="125.7" y="87" transform="rotate(-90 125.7 87)">GND</text>
<text x="278" y="84.9">U3204</text>
<text x="291.3" y="86.4" transform="rotate(-90 291.3 86.4)">1</text>
<text x="293.8" y="86.4" transform="rotate(-90 293.8 86.4)">2</text>
<text x="296.4" y="86.4" transform="rotate(-90 296.4 86.4)">3</text>
<text x="298.9" y="86.4" transform="rotate(-90 298.9 86.4)">4</text>
<text x="301.4" y="86.4" transform="rotate(-90 301.4 86.4)">5</text>
<text x="304" y="86.4" transform="rotate(-90 304 86.4)">6</text>
<text x="306.5" y="86.4" transform="rotate(-90 306.5 86.4)">7</text>
<text x="309.1" y="86.4" transform="rotate(-90 309.1 86.4)">8</text>
<text x="312.8" y="85.4">SKY77590-11</text>
<text x="424.1" y="85.9">R3206</text>
<text x="438.6" y="85.9">1K</text>
<text x="116" y="91.5" transform="rotate(-90 116 91.5)">in</text>
<text x="116.8" y="95.5" transform="rotate(-90 116.8 95.5)">1</text>
<text x="280" y="92.8">29</text>
<text x="284.9" y="93.5">GND</text>
<text x="292.1" y="93.6" transform="rotate(-90 292.1 93.6)">GND</text>
<text x="294.6" y="93.6" transform="rotate(-90 294.6 93.6)">GND</text>
<text x="297.1" y="93.6" transform="rotate(-90 297.1 93.6)">GND</text>
<text x="299.7" y="93.6" transform="rotate(-90 299.7 93.6)">GND</text>
<text x="302.2" y="93.6" transform="rotate(-90 302.2 93.6)">GND</text>
<text x="304.8" y="93.6" transform="rotate(-90 304.8 93.6)">GND</text>
<text x="307.3" y="93.6" transform="rotate(-90 307.3 93.6)">GND</text>
<text x="309.8" y="93.6" transform="rotate(-90 309.8 93.6)">GND</text>
<text x="391.6" y="93.6">VSYS</text>
<text x="401.3" y="93.5">C3201</text>
<text x="411.4" y="93.5">C3227</text>
<text x="155.3" y="97.3">J3202</text>
<text x="156.7" y="101.7">out</text>
<text x="165.6" y="101.7">in</text>
<text x="280" y="100.4">27</text>
<text x="280" y="97.8">28</text>
<text x="284.9" y="101.1">GND</text>
<text x="284.9" y="98.6">GND</text>
<text x="305.7" y="98.6">TX_HB_IN</text>
<text x="305.9" y="101.1">TX_LB_IN</text>
<text x="318" y="97.8">9</text>
<text x="318" y="100.4">10</text>
<text x="353" y="99.9">C3202</text>
<text x="361.9" y="99.9">C3203</text>
<text x="370.7" y="99.6">C3229</text>
<text x="402.8" y="98.4">22pF</text>
<text x="413" y="98.4">22pF</text>
<text x="152.7" y="102.4">2</text>
<text x="159.2" y="106.7">Èý´ú</text>
<text x="169.6" y="102.4">1</text>
<text x="205.3" y="102.1">C3206</text>
<text x="215.3" y="102.4">22pF</text>
<text x="280" y="105.5">25</text>
<text x="280" y="102.9">26</text>
<text x="284.9" y="106.2">GND</text>
<text x="284.9" y="103.7">ANT</text>
<text x="298.1" y="107.9" transform="rotate(-90 298.1 107.9)">SKY77590</text>
<text x="311.3" y="103.7">BS2</text>
<text x="311.3" y="106.2">BS1</text>
<text x="318" y="102.9">11</text>
<text x="318" y="105.5">12</text>
<text x="354.5" y="105">22pF</text>
<text x="362.2" y="105">100nF</text>
<text x="372" y="105">22UF</text>
<text x="160" y="110.7" transform="rotate(-90 160 110.7)">3</text>
<text x="162.5" y="110.7" transform="rotate(-90 162.5 110.7)">4</text>
<text x="182.9" y="113.6">C3217</text>
<text x="226" y="112.1">C3218</text>
<text x="280" y="110.5">23</text>
<text x="280" y="108">24</text>
<text x="284.9" y="111.3">TRX_5</text>
<text x="284.9" y="108.8">TRX_6</text>
<text x="308.7" y="108.8">VBATT</text>
<text x="310.8" y="111.3">VCC</text>
<text x="318" y="108">13</text>
<text x="318" y="110.5">14</text>
<text x="186.4" y="119.2">NC</text>
<text x="229.1" y="118">NC</text>
<text x="292.1" y="119.4" transform="rotate(-90 292.1 119.4)">TRX_4</text>
<text x="294.6" y="119.4" transform="rotate(-90 294.6 119.4)">TRX_3</text>
<text x="297.1" y="119.4" transform="rotate(-90 297.1 119.4)">TRX_2</text>
<text x="299.7" y="119.4" transform="rotate(-90 299.7 119.4)">TRX_1</text>
<text x="302.2" y="119.4" transform="rotate(-90 302.2 119.4)">VRAMP</text>
<text x="304.8" y="119.4" transform="rotate(-90 304.8 119.4)">TXEN</text>
<text x="307.3" y="119.4" transform="rotate(-90 307.3 119.4)">MODE</text>
<text x="309.8" y="119.4" transform="rotate(-90 309.8 119.4)">GND</text>
<text x="291.3" y="124.3" transform="rotate(-90 291.3 124.3)">22</text>
<text x="293.8" y="124.3" transform="rotate(-90 293.8 124.3)">21</text>
<text x="296.4" y="124.3" transform="rotate(-90 296.4 124.3)">20</text>
<text x="298.9" y="124.3" transform="rotate(-90 298.9 124.3)">19</text>
<text x="301.4" y="124.3" transform="rotate(-90 301.4 124.3)">18</text>
<text x="304" y="124.3" transform="rotate(-90 304 124.3)">17</text>
<text x="306.5" y="124.3" transform="rotate(-90 306.5 124.3)">16</text>
<text x="309.1" y="124.3" transform="rotate(-90 309.1 124.3)">15</text>
<text x="470.3" y="133.3">R3207</text>
<text x="485.3" y="132.8">1K</text>
<text x="123" y="142.3">[12]</text>
<text x="135.9" y="142.5">RF_B4_B8_TRX_TXM</text>
<text x="470.3" y="140.9">R3208</text>
<text x="485.3" y="140.4">1K</text>
<text x="418" y="148.5">C3204</text>
<text x="433.3" y="148.5">C3205</text>
<text x="116.2" y="151.5">[12]</text>
<text x="130.9" y="151.1">RF_B5_TRX_GSM850_RX</text>
<text x="419.6" y="153.6">22pF</text>
<text x="434.8" y="153.9">22pF</text>
<text x="112.4" y="161.6">[12]</text>
<text x="120.7" y="161.3">RF_GSM1900_RX_B2_TRX_TXM</text>
<text x="470.3" y="165.6">R3209</text>
<text x="485.5" y="165.1">10K</text>
<text x="118.5" y="170.3">[12]</text>
<text x="138.9" y="170.2">RF_B1_TRX_TXM</text>
<text x="418" y="172.4">C3228</text>
<text x="432.2" y="171.7">R3210</text>
<text x="418.3" y="177.5">220pF</text>
<text x="434.7" y="178.3">24K</text>
<text x="118.5" y="180.7">[12]</text>
<text x="144.2" y="180.6">GSM900_RX</text>
<text x="117.9" y="191.6">[12]</text>
<text x="139.3" y="193">GSM1800_RX</text>
<text x="113.7" y="206.5">U3201</text>
<text x="405.2" y="206.5">U3208</text>
<text x="421.5" y="208.7">1</text>
<text x="455.1" y="208.2">C3212</text>
<text x="467" y="208.7">4.7pF</text>
<text x="17" y="215">[12]</text>
<text x="24" y="215">GSM900_RX</text>
<text x="65.9" y="213.4">L3219</text>
<text x="81.9" y="213.1">1.5nH</text>
<text x="101.4" y="214.4">1</text>
<text x="105.6" y="215.4">IN</text>
<text x="122.8" y="212.9">OUT</text>
<text x="130.3" y="210.6">4</text>
<text x="164" y="211.1">C3235</text>
<text x="175.8" y="211.6">18pF</text>
<text x="305.9" y="215.3">[12]RF_GSM1900_RX_B2_TRX_TXM</text>
<text x="363.9" y="213.6">L3226</text>
<text x="381.1" y="213.3">NC</text>
<text x="402.1" y="213.8">6</text>
<text x="405.5" y="215.1">ANT</text>
<text x="411.2" y="212.6">RX/GND</text>
<text x="416.4" y="210">RX</text>
<text x="421.5" y="211.3">8</text>
<text x="448.7" y="215.4" transform="rotate(-90 448.7 215.4)">0R</text>
<text x="66.9" y="220.8">C3230</text>
<text x="87.4" y="221.4">L3206</text>
<text x="113.3" y="221.5" transform="rotate(-90 113.3 221.5)">GND</text>
<text x="120.9" y="221.5" transform="rotate(-90 120.9 221.5)">GND</text>
<text x="122.8" y="217.9">OUT</text>
<text x="129.3" y="216.4">3</text>
<text x="157.6" y="221">L3209</text>
<text x="187" y="221.5">L3208</text>
<text x="227.8" y="222">RF_GSM900_RX_MT6169_RFIP1_LB3</text>
<text x="278.4" y="221.8">[10]</text>
<text x="347.1" y="222">C3210</text>
<text x="364.5" y="221.7" transform="rotate(-90 364.5 221.7)">C3223</text>
<text x="386.6" y="221.2">L3201</text>
<text x="402.1" y="221.4">3</text>
<text x="414.6" y="217.6">GND</text>
<text x="414.6" y="220.2">GND</text>
<text x="421.5" y="216.4">2</text>
<text x="421.5" y="218.9">4</text>
<text x="421.5" y="221.4">5</text>
<text x="479.3" y="218.6">L3202</text>
<text x="520.3" y="219.2">RF_B2_PRX_MT6169_RFIP1_MB1</text>
<text x="563" y="218.7">[10]</text>
<text x="67.1" y="227">NC</text>
<text x="87.8" y="227.3">18nH</text>
<text x="114.6" y="225" transform="rotate(-90 114.6 225)">5</text>
<text x="122.2" y="225" transform="rotate(-90 122.2 225)">2</text>
<text x="158.5" y="224.5">NC</text>
<text x="185.8" y="225.8">22NH</text>
<text x="227.8" y="225.8">RF_GSM900_RX_MT6169_RFIN1_LB3</text>
<text x="278.6" y="225.4">[10]</text>
<text x="388" y="225.5">NC</text>
<text x="405.5" y="222.7">TX</text>
<text x="414.6" y="222.7">GND</text>
<text x="414.6" y="225.3">GND</text>
<text x="421.5" y="224">7</text>
<text x="478.5" y="223">3.9nH</text>
<text x="520.3" y="223">RF_B2_PRX_MT6169_RFIN1_MB1</text>
<text x="563.5" y="222.5">[10]</text>
<text x="163.8" y="233.9">C3236</text>
<text x="350.7" y="228.5">NC</text>
<text x="364" y="231.9" transform="rotate(-90 364 231.9)">18pF</text>
<text x="448.7" y="229.9" transform="rotate(-90 448.7 229.9)">R3219</text>
<text x="455.6" y="231.1">C3215</text>
<text x="467" y="231.6">NC</text>
<text x="175.6" y="234.4">18pF</text>
<text x="307.1" y="242">[11]</text>
<text x="326.1" y="242.3">RF_B2_PA_DPX</text>
<text x="410.1" y="245.2">U3206</text>
<text x="473.6" y="244.9" transform="rotate(-90 473.6 244.9)">4.7pF</text>
<text x="419.1" y="251.5">OUT</text>
<text x="426.7" y="249.2">4</text>
<text x="113.5" y="253.6">U3203</text>
<text x="130.1" y="257.7">4</text>
<text x="397.8" y="253">1</text>
<text x="402" y="254.1">IN</text>
<text x="419.1" y="256.6">OUT</text>
<text x="425.7" y="255.1">3</text>
<text x="473.1" y="256.3" transform="rotate(-90 473.1 256.3)">C3233</text>
<text x="17.3" y="262.2">[12]</text>
<text x="24.9" y="262.4">GSM1800_RX</text>
<text x="69.1" y="260.9">L3216</text>
<text x="84" y="260.8">1.5nH</text>
<text x="101.2" y="261.5">1</text>
<text x="105.4" y="262.5">IN</text>
<text x="122.6" y="260">OUT</text>
<text x="129.1" y="263.6">3</text>
<text x="163.1" y="258.1">C3224</text>
<text x="174.4" y="258.6">6.8pF</text>
<text x="386.5" y="263.2">L3207</text>
<text x="409.7" y="260.1" transform="rotate(-90 409.7 260.1)">GND</text>
<text x="410.9" y="263.6" transform="rotate(-90 410.9 263.6)">5</text>
<text x="417.3" y="260.1" transform="rotate(-90 417.3 260.1)">GND</text>
<text x="418.6" y="263.6" transform="rotate(-90 418.6 263.6)">2</text>
<text x="113.1" y="268.6" transform="rotate(-90 113.1 268.6)">GND</text>
<text x="120.7" y="268.6" transform="rotate(-90 120.7 268.6)">GND</text>
<text x="122.6" y="265.1">OUT</text>
<text x="148.6" y="266.9">L3211</text>
<text x="177.7" y="265.8">L3213</text>
<text x="229.4" y="267.9">RF_GSM1800_RX_MT6169_RFIP1_HB3</text>
<text x="277.2" y="266.8">[10]</text>
<text x="386.8" y="267.5">4.7nH</text>
<text x="68.7" y="272">C3234</text>
<text x="92.8" y="271.8">C3214</text>
<text x="114.4" y="272.1" transform="rotate(-90 114.4 272.1)">5</text>
<text x="122" y="272.1" transform="rotate(-90 122 272.1)">2</text>
<text x="149.8" y="272.7">NC</text>
<text x="178" y="272.4">5.6nH</text>
<text x="229.3" y="272">RF_GSM1800_RX_MT6169_RFIN1_HB3</text>
<text x="277" y="271.8">[10]</text>
<text x="69.1" y="277.3">NC</text>
<text x="92.3" y="277.1">NC</text>
<text x="163.8" y="280.2">C3226</text>
<text x="173.8" y="280.2">6.8pF</text>
<text x="411" y="293.2">U3202</text>
<text x="417" y="299.6">RX/GND</text>
<text x="422.1" y="297">RX</text>
<text x="427.3" y="295.8">1</text>
<text x="427.3" y="298.3">8</text>
<text x="454.7" y="296">L3227</text>
<text x="470" y="295.9">5.6nH</text>
<text x="308.7" y="302.1">RF_B5_TRX_GSM850_RX</text>
<text x="365.1" y="300.6">L3212</text>
<text x="380.7" y="300.3">1.5nH</text>
<text x="407.9" y="300.8">6</text>
<text x="411.3" y="302.1">ANT</text>
<text x="420.4" y="304.7">GND</text>
<text x="427.3" y="303.4">2</text>
<text x="427.3" y="305.9">4</text>
<text x="452" y="304.1">L3217</text>
<text x="480.6" y="304.7">L3210</text>
<text x="520" y="303.8">RF_B5_PRX_GSM850_RX_MT6169_RFIP1_LB2</text>
<text x="571.6" y="303.8">[10]</text>
<text x="307.9" y="306.7">[12]</text>
<text x="363.9" y="306.4">C3208</text>
<text x="388" y="306.4">C3211</text>
<text x="407.9" y="308.5">3</text>
<text x="411.3" y="309.7">TX</text>
<text x="420.4" y="307.2">GND</text>
<text x="420.4" y="309.7">GND</text>
<text x="427.3" y="308.5">5</text>
<text x="427.3" y="311">7</text>
<text x="452.4" y="308.1">18nH</text>
<text x="480.8" y="307.8">NC</text>
<text x="520" y="308.3">RF_B5_PRX_GSM850_RX_MT6169_RFIN1_LB2</text>
<text x="572.1" y="308.9">[10]</text>
<text x="205.2" y="313.9">R3211</text>
<text x="220.9" y="314">0R</text>
<text x="243.5" y="315.8">RF_B8_PRX_MT6169_RFIP1_LB1</text>
<text x="280.4" y="315.6">[10]</text>
<text x="363.6" y="312.9">NC</text>
<text x="388" y="312.9">NC</text>
<text x="420.4" y="312.3">GND</text>
<text x="454.7" y="313.9">L3228</text>
<text x="470" y="313.6">5.6nH</text>
<text x="113.7" y="319.3">U3207</text>
<text x="124.9" y="322.8">RX</text>
<text x="130" y="321.6">1</text>
<text x="153.9" y="321.3">L3223</text>
<text x="169.9" y="321.1">6.2nH</text>
<text x="365.6" y="322.6">GND</text>
<text x="439.8" y="320.4">GND</text>
<text x="19.3" y="328">[12]</text>
<text x="28.9" y="327.9">RF_B4_B8_TRX_TXM</text>
<text x="73.2" y="326.4">L3204</text>
<text x="89.2" y="326.1">4.3nH</text>
<text x="110.6" y="326.6">6</text>
<text x="114" y="327.9">ANT</text>
<text x="119.7" y="325.4">RX/GND</text>
<text x="130" y="324.1">8</text>
<text x="130" y="329.2">2</text>
<text x="151.7" y="328.9">L3215</text>
<text x="188.2" y="325.5">R3217</text>
<text x="190.5" y="329.2">0R</text>
<text x="205.7" y="325.5">R3213</text>
<text x="220.9" y="325.5">0R</text>
<text x="243.1" y="327">RF_B8_PRX_MT6169_RFIN1_LB1</text>
<text x="279.9" y="326.8">[10]</text>
<text x="308.2" y="325.5">[11]</text>
<text x="317.3" y="325.4">RF_B5_PA_DPX</text>
<text x="66.3" y="333.5">C3216</text>
<text x="95.1" y="334">L3205</text>
<text x="110.6" y="334.3">3</text>
<text x="114" y="335.5">TX</text>
<text x="123.1" y="330.5">GND</text>
<text x="123.1" y="333">GND</text>
<text x="123.1" y="335.5">GND</text>
<text x="130" y="331.7">4</text>
<text x="130" y="334.3">5</text>
<text x="152.8" y="334.5">18nH</text>
<text x="411.9" y="333.8">U3205</text>
<text x="456.6" y="335.5">C3220</text>
<text x="69.8" y="340.1">NC</text>
<text x="95.3" y="338.3">7.5nH</text>
<text x="123.1" y="338.1">GND</text>
<text x="130" y="336.8">7</text>
<text x="188.3" y="339.9">R3218</text>
<text x="206" y="339.9">R3214</text>
<text x="223.6" y="339.4">NC</text>
<text x="242.6" y="341.9">RF_B4_PRX_MT6169_RFIP1_HB1</text>
<text x="279.4" y="341.7">[10]</text>
<text x="362" y="340.9">L3218</text>
<text x="378" y="340.6">1.5nH</text>
<text x="408.7" y="341.1">6</text>
<text x="417.9" y="339.9">RX/GND</text>
<text x="423" y="337.3">RX</text>
<text x="428.2" y="336">1</text>
<text x="428.2" y="338.6">8</text>
<text x="468.5" y="336">5.6pF</text>
<text x="154.9" y="344.2">L3224</text>
<text x="170.9" y="343.9">6.2nH</text>
<text x="190.3" y="343.2">NC</text>
<text x="308.1" y="342.5">[12]</text>
<text x="321.8" y="342.4">RF_B1_TRX_TXM</text>
<text x="355.1" y="348">C3213</text>
<text x="412.2" y="342.4">ANT</text>
<text x="421.3" y="344.9">GND</text>
<text x="421.3" y="347.5">GND</text>
<text x="428.2" y="343.7">2</text>
<text x="428.2" y="346.2">4</text>
<text x="452.5" y="344.2">L3221</text>
<text x="480.9" y="343.4">L3222</text>
<text x="481.3" y="347.7">NC</text>
<text x="523.5" y="345.8">RF_B1_RX_MT6169_RFIP1_HB2</text>
<text x="559.7" y="345.4">[10]</text>
<text x="206.4" y="352.2">R3215</text>
<text x="223.9" y="351.7">NC</text>
<text x="387.3" y="348.5">L3220</text>
<text x="387.5" y="352.8">3.9nH</text>
<text x="408.7" y="348.7">3</text>
<text x="412.2" y="350">TX</text>
<text x="421.3" y="350">GND</text>
<text x="421.3" y="352.6">GND</text>
<text x="428.2" y="348.7">5</text>
<text x="428.2" y="351.3">7</text>
<text x="452.7" y="349.2">4.3nH</text>
<text x="523.6" y="349.7">RF_B1_RX_MT6169_RFIN1_HB2</text>
<text x="559.8" y="349.3">[10]</text>
<text x="26.4" y="354.4">[11]</text>
<text x="30.5" y="355.1">RF_B4_B8_PA_DPX</text>
<text x="242.1" y="354.3">RF_B4_PRX_MT6169_RFIN1_HB1 [10]</text>
<text x="358.6" y="354.6">NC</text>
<text x="457" y="355.1">C3221</text>
<text x="468.4" y="355.6">5.6pF</text>
<text x="315.2" y="368.9">[11]</text>
<text x="323.4" y="369.6">RF_B1_PA_DPX</text>
</g>
<g font-size="2">
<text x="466.7" y="26.4">RF_2G_HB_MT6169_TX_MB2</text>
<text x="497.8" y="26.3">[10]</text>
<text x="496.6" y="54">[10]</text>
<text x="466" y="54.1">RF_2G_LB_MT6169_TX_LB3</text>
<text x="466.3" y="82.6">CTRL_RF_TXM_BS2</text>
<text x="491.5" y="82.7">[3]</text>
<text x="466.3" y="87.6">CTRL_RF_TXM_BS1</text>
<text x="491.5" y="87.7">[3]</text>
<text x="510.3" y="134">CTRL_RF_TXM_MODE</text>
<text x="547.4" y="133.4">[3]</text>
<text x="510.9" y="142.9">CTRL_RF_TXM_TXEN</text>
<text x="547.4" y="142.2">[3]</text>
<text x="519.5" y="166.3">APC1</text>
<text x="532.6" y="165.9">[3]</text>
</g>
</svg>
